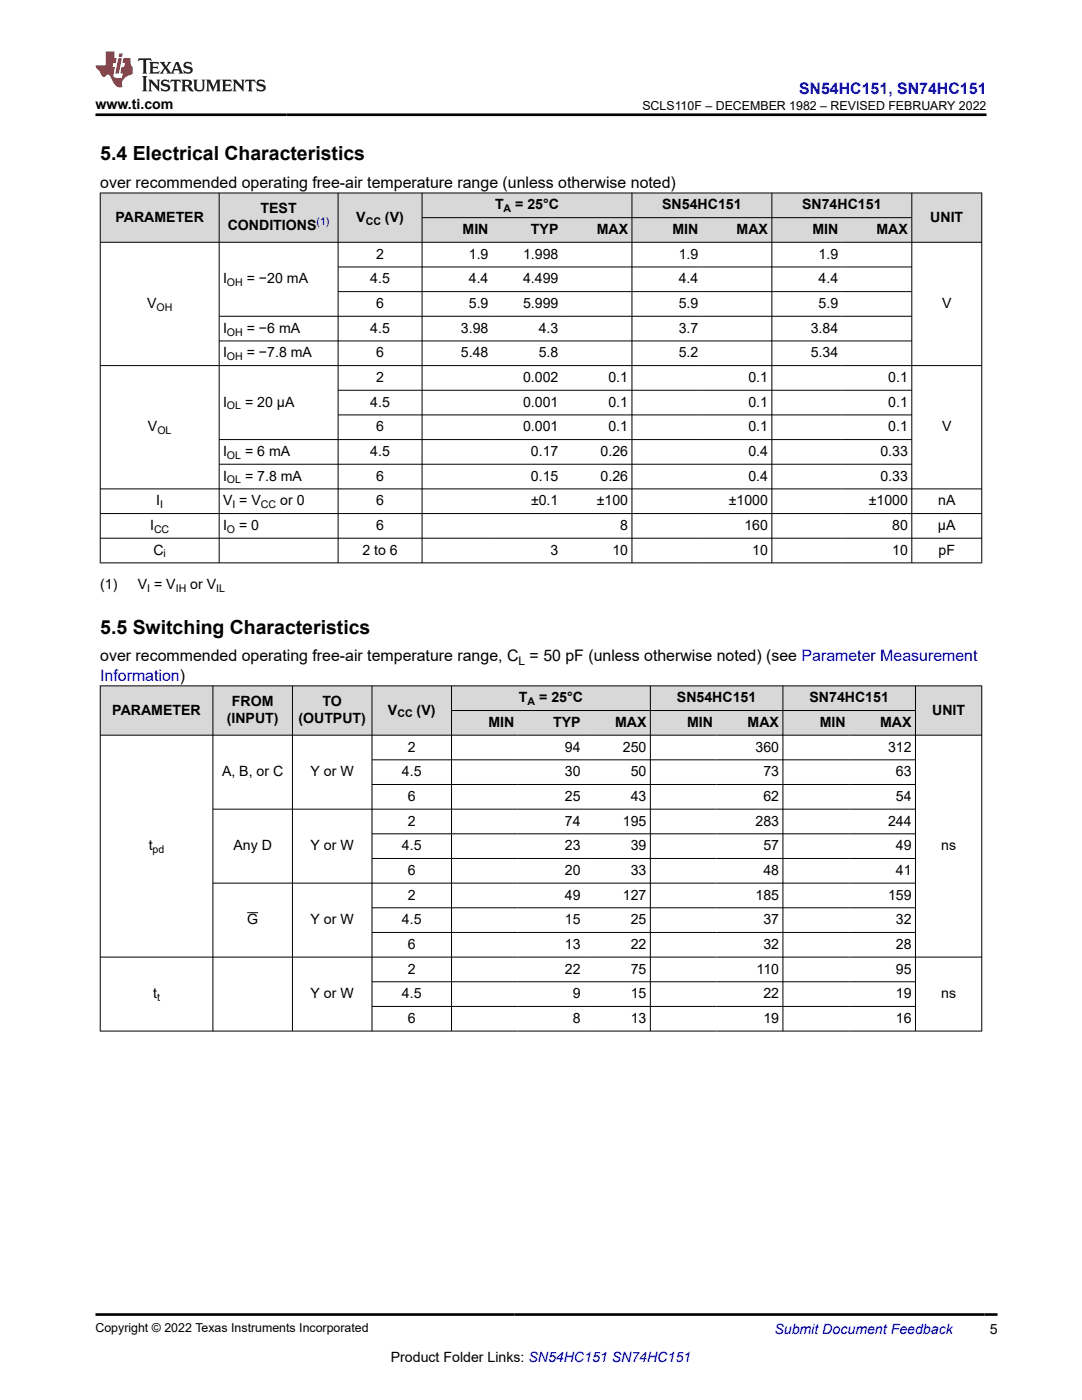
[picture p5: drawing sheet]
<svg xmlns="http://www.w3.org/2000/svg" width="216mm" height="279mm" viewBox="0 0 216 279" stroke-linecap="round" stroke-linejoin="round" font-family="sans-serif">
<g fill="#d8d8d8">
<path d="M20 38.5h175.9v4.9h-175.9z" fill-rule="evenodd"/>
<path d="M20.1 38.6h23.6v9.7h-23.6z" fill-rule="evenodd"/>
<path d="M43.8 38.6h23.6v9.7h-23.6z" fill-rule="evenodd"/>
<path d="M67.5 38.6h16.7v9.7h-16.7z" fill-rule="evenodd"/>
<path d="M84.3 38.6h41.7v4.8h-41.7z" fill-rule="evenodd"/>
<path d="M126.2 38.6h27.8v4.8h-27.8z" fill-rule="evenodd"/>
<path d="M154.1 38.6h27.8v4.8h-27.8z" fill-rule="evenodd"/>
<path d="M182 38.6h13.8v9.7h-13.8z" fill-rule="evenodd"/>
<path d="M84.3 43.5h13.9v4.8h-13.9z" fill-rule="evenodd"/>
<path d="M98.2 43.5h13.9v4.8h-13.9z" fill-rule="evenodd"/>
<path d="M112.1 43.5h13.9v4.8h-13.9z" fill-rule="evenodd"/>
<path d="M126.2 43.5h13.9v4.8h-13.9z" fill-rule="evenodd"/>
<path d="M140.1 43.5h13.9v4.8h-13.9z" fill-rule="evenodd"/>
<path d="M154.1 43.5h13.9v4.8h-13.9z" fill-rule="evenodd"/>
<path d="M168 43.5h13.9v4.8h-13.9z" fill-rule="evenodd"/>
</g>
<g fill="none" stroke="#000" stroke-width=".2">
<path d="M19.9 38.5h176.1M20 38.5v73.9M43.7 38.5v73.9M67.5 38.5v73.9M84.2 38.5v73.9M126.1 38.5v73.9M154 38.5v73.9M181.9 38.5v73.9M195.9 38.5v73.9M19.9 48.4h176.1M67.5 53.3h114.5M67.5 58.2h114.5"/>
<path d="M84.2 43.4h97.8M19.9 73h176.1M43.7 68h138.3M67.5 77.9h114.5M182 63.1h-138.3M19.9 97.6h176.1M43.7 92.6h138.3M67.5 82.8h114.5M182 87.7h-138.3M19.9 102.5h176.1M19.9 107.4h176.1M19.9 112.3h176.1"/>
</g>
<g fill="#d8d8d8">
<path d="M20 136.9h175.9v4.9h-175.9z" fill-rule="evenodd"/>
<path d="M20.1 136.9h22.3v9.8h-22.3z" fill-rule="evenodd"/>
<path d="M42.5 136.9h15.8v9.8h-15.8z" fill-rule="evenodd"/>
<path d="M58.4 136.9h15.8v9.8h-15.8z" fill-rule="evenodd"/>
<path d="M74.3 136.9h15.7v9.8h-15.7z" fill-rule="evenodd"/>
<path d="M90.2 136.9h39.5v4.8h-39.5z" fill-rule="evenodd"/>
<path d="M129.8 136.9h26.4v4.8h-26.4z" fill-rule="evenodd"/>
<path d="M156.3 136.9h26.3v4.8h-26.3z" fill-rule="evenodd"/>
<path d="M182.7 136.9h13.1v9.8h-13.1z" fill-rule="evenodd"/>
<path d="M90.2 141.9h13.1v4.8h-13.1z" fill-rule="evenodd"/>
<path d="M103.3 141.9h13.2v4.8h-13.2z" fill-rule="evenodd"/>
<path d="M116.5 141.9h13.2v4.8h-13.2z" fill-rule="evenodd"/>
<path d="M129.8 141.9h13.2v4.8h-13.2z" fill-rule="evenodd"/>
<path d="M143 141.9h13.2v4.8h-13.2z" fill-rule="evenodd"/>
<path d="M156.3 141.9h13.1v4.8h-13.1z" fill-rule="evenodd"/>
<path d="M169.4 141.9h13.2v4.8h-13.2z" fill-rule="evenodd"/>
</g>
<g fill="none" stroke="#000" stroke-width=".2">
<path d="M19.9 136.9h176.1M20 136.8v69M42.5 136.8v69M58.4 136.8v69M74.2 136.8v69M90.1 136.8v69M129.8 136.8v69M156.2 136.8v69M182.7 136.8v69M195.9 136.8v69M19.9 146.7h176.1M74.2 151.6h108.5"/>
<path d="M74.2 156.6h108.5M90.1 141.8h92.6M74.2 166.4h108.5M74.2 171.3h108.5M182.7 161.5h-140.2M182.7 176.2h-140.2M19.9 191h176.1M49.3 182.1h2.2M74.2 181.2h108.5M74.2 186.1h108.5M74.2 195.9h108.5M19.9 205.8h176.1"/>
<path d="M74.2 200.9h108.5"/>
</g>
<path d="M27.7 11.6l-.2 .6 .5-.2h.6v.1v2.2l-.2 .4h1l-.2-.4v-2.2v-.1h.5l.5 .2-.1-.6zM29.8 12.4l.2 .3v1.6l-.2 .4h1.9l.1-.6a1.08 1.08 0 0 1-1.3 .2v-.7h.6l.4 .2v-.7l-.4 .2h-.6v-.5l.2-.2a1 1 0 0 1 1 .3l-.1-.5zM31.8 12.4l1 1.1-1 1.2h.9l-.2-.2 .4-.8 .5 .8-.2 .2h1.6l-.2-.2 .1-.5h1l.1 .5-.1 .2h.9l-.2-.4-.8-1.9h-.5l-1 2.1-.8-1.1 .9-1h-.8l.2 .2-.5 .6-.3-.6 .1-.2zM35.2 12.8l.4 1h-.8zM36.8 12.5a.65 .65 0 0 0-.2 .7 .65 .65 0 0 0 .6 .5l.7 .1 .1 .3a.79 .79 0 0 1-.7 .4 .79 .79 0 0 1-.7-.5l.1 .7 .2-.1a.93 .93 0 0 0 1.1 0 .93 .93 0 0 0 .4-.9 1.46 1.46 0 0 0-1.2-.6l-.1-.3a1.09 1.09 0 0 1 1.2 .2l-.2-.6-.1 .1-.6-.2zM28.4 15.2l.2 .4v2.2l-.2 .4h1l-.2-.4v-2.2l.2-.4zM29.6 15.9l.2 .4v1.5l-.2 .4h.8l-.3-.4v-1.3l1.7 1.8v-2l.2-.4h-.8l.2 .2 .1 1.1-1.2-1.3zM32.3 16a.65 .65 0 0 0-.2 .8 .65 .65 0 0 0 .7 .4l.6 .2 .1 .2a.79 .79 0 0 1-.7 .4 .79 .79 0 0 1-.7-.5l.1 .7 .2-.1a.93 .93 0 0 0 1.1 .1 .93 .93 0 0 0 .4-1 1.46 1.46 0 0 0-1.2-.5l-.1-.4a1.09 1.09 0 0 1 1.2 .2l-.2-.6-.1 .1-.6-.1zM34.1 15.9l-.1 .6a.63 .63 0 0 1 .7-.3l.1 1.6-.3 .4h1l-.2-.4v-1.6a.66 .66 0 0 1 .8 .3l-.1-.6zM36.2 15.9l.2 .4v1.5l-.2 .4h.9l-.2-.2v-.7h.5l.1 .2a.79 .79 0 0 0 1.2 .6l-1-.9a.61 .61 0 0 0 .6-.6 .61 .61 0 0 0-.5-.7zM36.9 16.2h.2a.47 .47 0 0 1 .5 .1 .47 .47 0 0 1 .1 .5l-.2 .1-.6 .1zM38.5 15.9l.2 .2a2.27 2.27 0 0 0 .4 2 1.04 1.04 0 0 0 1.7-.7v-1.3l.2-.2h-.8l.2 .4v1.1a.6 .6 0 0 1-.6 .6 .6 .6 0 0 1-.6-.6v-1.1l.3-.4zM41.1 15.9l.2 .4v1.5l-.2 .4h.7l-.2-.4v-1.4l.9 1.9 .8-1.9v1.4l-.2 .4h1l-.3-.4v-1.5l.3-.4h-.8l-.7 1.5-.7-1.5zM44.3 15.9l.2 .4v1.5l-.2 .4h1.9l.1-.6a1.09 1.09 0 0 1-1.3 .2v-.7h.6l.4 .2v-.6l-.4 .2h-.6v-.6l.2-.1a1.01 1.01 0 0 1 1 .3l-.1-.6zM46.4 15.9l.3 .4v1.5l-.3 .4h.8l-.2-.4v-1.3l1.6 1.8v-2l.2-.4h-.7l.2 .2v1.1l-1.2-1.3zM49 15.9l-.1 .6a.63 .63 0 0 1 .8-.3v1.6l-.3 .4h1l-.2-.4v-1.6a.66 .66 0 0 1 .8 .3l-.1-.6zM51.4 16a.65 .65 0 0 0-.2 .8 .65 .65 0 0 0 .6 .4l.6 .2 .2 .2a.79 .79 0 0 1-.8 .4 .79 .79 0 0 1-.6-.5l.1 .7 .2-.1a.93 .93 0 0 0 1 .1 .93 .93 0 0 0 .5-1 1.46 1.46 0 0 0-1.3-.5l-.1-.4a1.09 1.09 0 0 1 1.3 .2l-.2-.6-.2 .1-.5-.1z" fill="#231f20"/>
<path d="M21.1 10.3v2.7h-2.1l.1 .4 .9 1a.95 .95 0 0 0 .9 .9 .59 .59 0 0 1 .6-.4 .59 .59 0 0 1 .5 .3l.4 .8a1.59 1.59 0 0 0 2.1 1.4 1.61 1.61 0 0 1 1-2.3l1-.3-.1-1.5a1.59 1.59 0 0 1-.4-1.7h-1.4l-.2 .9h.5l-.1 .9h-.5l-.2 .9v.3l.4 .1-.2 .9h-.6a.73 .73 0 0 1-1.1-.7l.3-1.5h-.5l.2-.9h.5l.2-.9h-.5v-1.3zM23.6 11.6l-.6 3.1h.7l.6-3.1zM23.8 10.7l-.1 .6h.7l.1-.6z" fill="#ed1c24"/>
<path d="M19.1 22.9h177.8M19.1 262.3h179.9" fill="none" stroke="#000" stroke-width=".53"/>
<g font-size="3.9">
<text x="20" y="32">5.4 Electrical Characteristics</text>
<text x="20" y="126.6">5.5 Switching Characteristics</text>
</g>
<g font-size="3.2" fill="#00f">
<text x="159.4" y="18.7">SN54HC151, SN74HC151</text>
<text x="20" y="135.8">Information)</text>
</g>
<g font-size="3.2">
<text x="20" y="37.5">over recommended operating free-air temperature range (unless otherwise noted)</text>
<text x="20" y="132">over recommended operating free-air temperature range, C = 50 pF (unless otherwise noted) (see Parameter Measurement</text>
</g>
<g font-size="2.8">
<text x="19.1" y="21.8">www.ti.com</text>
<text x="98.8" y="41.8">T</text>
<text x="102.8" y="41.8">= 25°C</text>
<text x="132.1" y="41.8">SN54HC151</text>
<text x="160.1" y="41.8">SN74HC151</text>
<text x="23" y="44.2">PARAMETER</text>
<text x="45.4" y="45.9">CONDITIONS</text>
<text x="52" y="42.6">TEST</text>
<text x="71.1" y="44.2">V</text>
<text x="76.8" y="44.2">(V)</text>
<text x="92.3" y="46.7">MIN</text>
<text x="105.9" y="46.7">TYP</text>
<text x="119.1" y="46.7">MAX</text>
<text x="134.2" y="46.7">MIN</text>
<text x="147" y="46.7">MAX</text>
<text x="162.1" y="46.7">MIN</text>
<text x="174.9" y="46.7">MAX</text>
<text x="185.6" y="44.2">UNIT</text>
<text x="75.1" y="51.6">2</text>
<text x="93.6" y="51.6">1.9</text>
<text x="104.4" y="51.6">1.998</text>
<text x="135.4" y="51.6">1.9</text>
<text x="163.4" y="51.6">1.9</text>
<text x="44.5" y="56.6">I</text>
<text x="49.2" y="56.6">= −20 mA</text>
<text x="73.9" y="56.6">4.5</text>
<text x="93.6" y="56.6">4.4</text>
<text x="104.4" y="56.6">4.499</text>
<text x="135.4" y="56.6">4.4</text>
<text x="163.4" y="56.6">4.4</text>
<text x="29.3" y="61.5">V</text>
<text x="75.1" y="61.5">6</text>
<text x="93.6" y="61.5">5.9</text>
<text x="104.4" y="61.5">5.999</text>
<text x="135.4" y="61.5">5.9</text>
<text x="163.4" y="61.5">5.9</text>
<text x="188" y="61.5">V</text>
<text x="44.5" y="66.4">I</text>
<text x="44.5" y="71.3">I</text>
<text x="49.2" y="66.4">= −6 mA</text>
<text x="49.2" y="71.3">= −7.8 mA</text>
<text x="73.9" y="66.4">4.5</text>
<text x="75.1" y="71.3">6</text>
<text x="92" y="66.4">3.98</text>
<text x="92" y="71.3">5.48</text>
<text x="107.5" y="66.4">4.3</text>
<text x="107.5" y="71.3">5.8</text>
<text x="135.4" y="66.4">3.7</text>
<text x="135.4" y="71.3">5.2</text>
<text x="161.8" y="66.4">3.84</text>
<text x="161.8" y="71.3">5.34</text>
<text x="75.1" y="76.2">2</text>
<text x="104.4" y="76.2">0.002</text>
<text x="121.4" y="76.2">0.1</text>
<text x="149.3" y="76.2">0.1</text>
<text x="177.3" y="76.2">0.1</text>
<text x="44.5" y="81.2">I</text>
<text x="48.9" y="81.2">= 20 μA</text>
<text x="73.9" y="81.2">4.5</text>
<text x="104.4" y="81.2">0.001</text>
<text x="121.4" y="81.2">0.1</text>
<text x="149.3" y="81.2">0.1</text>
<text x="177.3" y="81.2">0.1</text>
<text x="29.5" y="86.1">V</text>
<text x="75.1" y="86.1">6</text>
<text x="104.4" y="86.1">0.001</text>
<text x="121.4" y="86.1">0.1</text>
<text x="149.3" y="86.1">0.1</text>
<text x="177.3" y="86.1">0.1</text>
<text x="188" y="86.1">V</text>
<text x="44.5" y="91">I</text>
<text x="44.5" y="95.9">I</text>
<text x="48.9" y="91">= 6 mA</text>
<text x="48.9" y="95.9">= 7.8 mA</text>
<text x="73.9" y="91">4.5</text>
<text x="75.1" y="95.9">6</text>
<text x="105.9" y="91">0.17</text>
<text x="105.9" y="95.9">0.15</text>
<text x="119.8" y="91">0.26</text>
<text x="119.8" y="95.9">0.26</text>
<text x="149.3" y="91">0.4</text>
<text x="149.3" y="95.9">0.4</text>
<text x="175.7" y="91">0.33</text>
<text x="175.7" y="95.9">0.33</text>
<text x="31.2" y="100.8">I</text>
<text x="44.5" y="100.8">V = V</text>
<text x="55.9" y="100.8">or 0</text>
<text x="75.1" y="100.8">6</text>
<text x="106" y="100.8">±0.1</text>
<text x="119.1" y="100.8">±100</text>
<text x="145.4" y="100.8">±1000</text>
<text x="173.3" y="100.8">±1000</text>
<text x="187.2" y="100.8">nA</text>
<text x="29.9" y="105.8">I</text>
<text x="44.5" y="105.8">I</text>
<text x="47.7" y="105.8">= 0</text>
<text x="75.1" y="105.8">6</text>
<text x="123.8" y="105.8">8</text>
<text x="148.5" y="105.8">160</text>
<text x="178" y="105.8">80</text>
<text x="187.2" y="105.8">μA</text>
<text x="30.6" y="110.7">C</text>
<text x="72.3" y="110.7">2 to 6</text>
<text x="109.9" y="110.7">3</text>
<text x="122.2" y="110.7">10</text>
<text x="150.1" y="110.7">10</text>
<text x="178" y="110.7">10</text>
<text x="187.3" y="110.7">pF</text>
<text x="20" y="117.5">(1)</text>
<text x="27.5" y="117.5">V = V</text>
<text x="38" y="117.5">or V</text>
<text x="22.4" y="142.6">PARAMETER</text>
<text x="46.3" y="140.9">FROM</text>
<text x="64.4" y="140.9">TO</text>
<text x="77.4" y="142.6">V</text>
<text x="83.1" y="142.6">(V)</text>
<text x="103.5" y="140.2">T</text>
<text x="107.6" y="140.2">= 25°C</text>
<text x="135.1" y="140.2">SN54HC151</text>
<text x="161.5" y="140.2">SN74HC151</text>
<text x="186" y="142.6">UNIT</text>
<text x="45.2" y="144.3">(INPUT)</text>
<text x="59.5" y="144.3">(OUTPUT)</text>
<text x="81.4" y="150">2</text>
<text x="97.4" y="145.1">MIN</text>
<text x="110.4" y="145.1">TYP</text>
<text x="112.7" y="150">94</text>
<text x="122.7" y="145.1">MAX</text>
<text x="124.3" y="150">250</text>
<text x="137.1" y="145.1">MIN</text>
<text x="149.2" y="145.1">MAX</text>
<text x="150.7" y="150">360</text>
<text x="163.6" y="145.1">MIN</text>
<text x="175.6" y="145.1">MAX</text>
<text x="177.2" y="150">312</text>
<text x="44.3" y="154.9">A, B, or C</text>
<text x="62" y="154.9">Y or W</text>
<text x="80.2" y="154.9">4.5</text>
<text x="112.7" y="154.9">30</text>
<text x="125.9" y="154.9">50</text>
<text x="152.3" y="154.9">73</text>
<text x="178.8" y="154.9">63</text>
<text x="81.4" y="159.8">6</text>
<text x="112.7" y="159.8">25</text>
<text x="125.9" y="159.8">43</text>
<text x="152.3" y="159.8">62</text>
<text x="178.8" y="159.8">54</text>
<text x="81.4" y="164.8">2</text>
<text x="112.7" y="164.8">74</text>
<text x="124.3" y="164.8">195</text>
<text x="150.7" y="164.8">283</text>
<text x="177.2" y="164.8">244</text>
<text x="29.7" y="169.7">t</text>
<text x="46.6" y="169.7">Any D</text>
<text x="62" y="169.7">Y or W</text>
<text x="80.2" y="169.7">4.5</text>
<text x="112.7" y="169.7">23</text>
<text x="125.9" y="169.7">39</text>
<text x="152.3" y="169.7">57</text>
<text x="178.8" y="169.7">49</text>
<text x="187.8" y="169.7">ns</text>
<text x="81.4" y="174.6">6</text>
<text x="81.4" y="179.5">2</text>
<text x="112.7" y="174.6">20</text>
<text x="112.7" y="179.5">49</text>
<text x="124.3" y="179.5">127</text>
<text x="125.9" y="174.6">33</text>
<text x="150.7" y="179.5">185</text>
<text x="152.3" y="174.6">48</text>
<text x="177.2" y="179.5">159</text>
<text x="178.8" y="174.6">41</text>
<text x="49.3" y="184.4">G</text>
<text x="62" y="184.4">Y or W</text>
<text x="80.2" y="184.4">4.5</text>
<text x="112.7" y="184.4">15</text>
<text x="125.9" y="184.4">25</text>
<text x="152.3" y="184.4">37</text>
<text x="178.8" y="184.4">32</text>
<text x="81.4" y="189.4">6</text>
<text x="112.7" y="189.4">13</text>
<text x="125.9" y="189.4">22</text>
<text x="152.3" y="189.4">32</text>
<text x="178.8" y="189.4">28</text>
<text x="81.4" y="194.3">2</text>
<text x="112.7" y="194.3">22</text>
<text x="125.9" y="194.3">75</text>
<text x="151" y="194.3">110</text>
<text x="178.8" y="194.3">95</text>
<text x="30.6" y="199.2">t</text>
<text x="62" y="199.2">Y or W</text>
<text x="80.2" y="199.2">4.5</text>
<text x="114.3" y="199.2">9</text>
<text x="125.9" y="199.2">15</text>
<text x="152.3" y="199.2">22</text>
<text x="178.8" y="199.2">19</text>
<text x="187.8" y="199.2">ns</text>
<text x="81.4" y="204.1">6</text>
<text x="114.3" y="204.1">8</text>
<text x="125.9" y="204.1">13</text>
<text x="152.3" y="204.1">19</text>
<text x="178.8" y="204.1">16</text>
<text x="197.5" y="266.1">5</text>
<text x="78" y="271.7">Product Folder Links: SN54HC151 SN74HC151</text>
</g>
<text font-size="2.8" fill="#00f" x="154.5" y="266.2">Submit Document Feedback</text>
<g font-size="2.5">
<text x="128.2" y="21.9">SCLS110F – DECEMBER 1982 – REVISED FEBRUARY 2022</text>
<text x="19.1" y="265.9">Copyright © 2022 Texas Instruments Incorporated</text>
</g>
<text font-size="2.4" x="103.5" y="132.7">L</text>
<text font-size="2.1" fill="#00f" x="63.2" y="45">(1)</text>
<g font-size="2.1">
<text x="73" y="44.8">CC</text>
<text x="100.5" y="42.4">A</text>
<text x="45.3" y="57.1">OH</text>
<text x="31.2" y="62">OH</text>
<text x="45.3" y="67">OH</text>
<text x="45.3" y="71.9">OH</text>
<text x="45.3" y="81.7">OL</text>
<text x="31.4" y="86.6">OL</text>
<text x="45.3" y="91.6">OL</text>
<text x="32" y="101.4">I</text>
<text x="45.3" y="96.5">OL</text>
<text x="46.4" y="101.4">I</text>
<text x="52.1" y="101.4">CC</text>
<text x="30.7" y="106.3">CC</text>
<text x="45.3" y="106.3">O</text>
<text x="32.7" y="111.3">i</text>
<text x="29.4" y="118.1">I</text>
<text x="35.1" y="118.1">IH</text>
<text x="43.1" y="118.1">IL</text>
<text x="79.3" y="143.2">CC</text>
<text x="105.3" y="140.7">A</text>
<text x="30.5" y="170.2">pd</text>
<text x="31.3" y="199.8">t</text>
</g>
</svg>
